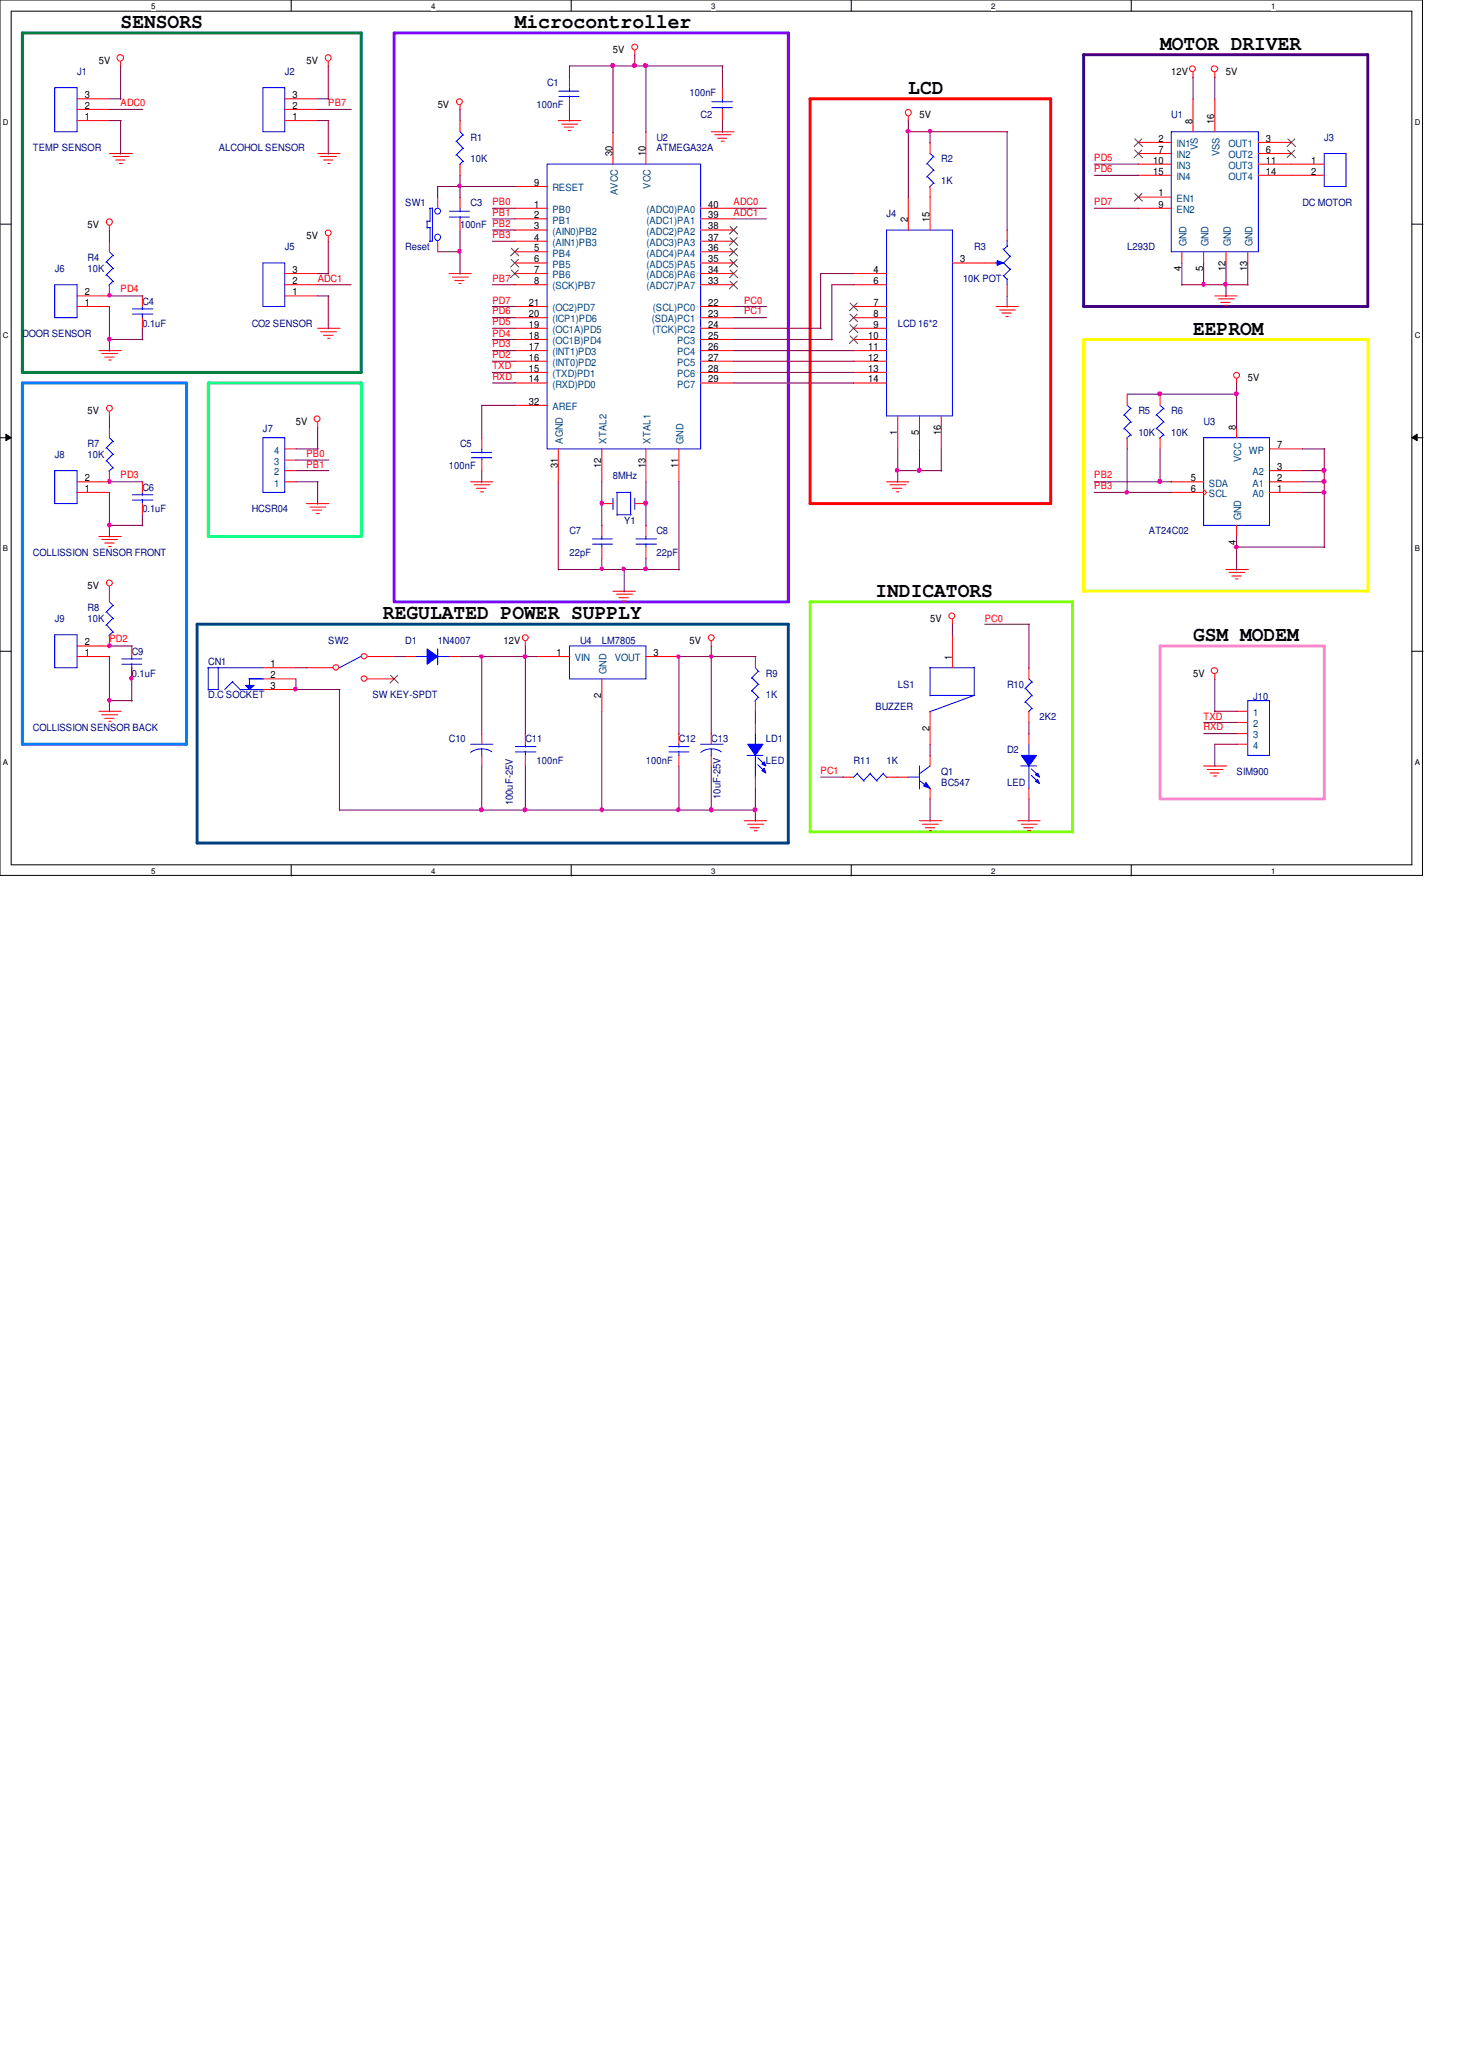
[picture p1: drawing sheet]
<svg xmlns="http://www.w3.org/2000/svg" width="210mm" height="297mm" viewBox="0 0 210 297" stroke-linecap="round" stroke-linejoin="round" font-family="sans-serif">
<path d="M0 0h204.7v126h-204.7zM1.6 1.6h201.6v122.9h-201.6z" fill="none" stroke="#000" stroke-width=".14"/>
<g fill="#fff">
<path d="M21.8 .3h.6v1.2h-.6z"/>
<path d="M21.8 124.7h.6v1.3h-.6z"/>
</g>
<path d="M41.9 0v1.6M41.9 124.5v1.6" fill="none" stroke="#000" stroke-width=".14"/>
<g fill="#fff">
<path d="M62.1 .3h.6v1.2h-.6z"/>
<path d="M62.1 124.7h.6v1.3h-.6z"/>
</g>
<path d="M82.2 0v1.6M82.2 124.5v1.6" fill="none" stroke="#000" stroke-width=".14"/>
<g fill="#fff">
<path d="M102.4 .3h.6v1.2h-.6z"/>
<path d="M102.4 124.7h.6v1.3h-.6z"/>
</g>
<path d="M122.5 0v1.6M122.5 124.5v1.6" fill="none" stroke="#000" stroke-width=".14"/>
<g fill="#fff">
<path d="M142.7 .3h.6v1.2h-.6z"/>
<path d="M142.7 124.7h.6v1.3h-.6z"/>
</g>
<path d="M162.8 0v1.6M162.8 124.5v1.6" fill="none" stroke="#000" stroke-width=".14"/>
<g fill="#fff">
<path d="M183 .3h.6v1.2h-.6z"/>
<path d="M183 124.7h.6v1.3h-.6z"/>
<path d="M.4 16.9h.8v1.3h-.8z"/>
<path d="M203.6 16.9h.8v1.3h-.8z"/>
<path d="M.4 47.6h.8v1.3h-.8z"/>
<path d="M203.6 47.6h.8v1.3h-.8z"/>
</g>
<path d="M0 32.3h1.6M203.2 32.3h1.6" fill="none" stroke="#000" stroke-width=".14"/>
<g fill="#fff">
<path d="M.4 78.3h.7v1.3h-.7z"/>
<path d="M203.6 78.3h.7v1.3h-.7z"/>
</g>
<path d="M0 63h1.6M.8 62.5l.8 .5-.8 .4zM203.2 63l.8-.5v.9zM203.2 63h1.6" fill="none" stroke="#000" stroke-width=".14"/>
<path d="M.8 62.5l.8 .5-.8 .4zM203.2 63l.8-.5v.9z" fill="#000"/>
<g fill="#fff">
<path d="M.4 109.1h.6v1.2h-.6z"/>
<path d="M203.6 109.1h.6v1.2h-.6z"/>
</g>
<path d="M0 93.7h1.6M203.2 93.7h1.6" fill="none" stroke="#000" stroke-width=".14"/>
<path d="M56.7 4.7h56.8v81.9h-56.8z" fill="none" stroke="#8000ff" stroke-width=".42"/>
<path d="M116.6 14.2h34.6v58.3h-34.6z" fill="none" stroke="#f00" stroke-width=".42"/>
<path d="M156 7.9h40.8v36.2h-40.8z" fill="none" stroke="#400080" stroke-width=".42"/>
<path d="M156 48.9h40.8v36.2h-40.8z" fill="none" stroke="#ff0" stroke-width=".42"/>
<path d="M167 93h23.6v22h-23.6z" fill="none" stroke="#ff80ff" stroke-width=".42"/>
<path d="M116.6 86.6h37.7v33.1h-37.7z" fill="none" stroke="#80ff00" stroke-width=".42"/>
<path d="M3.2 4.7h48.8v48.9h-48.8z" fill="none" stroke="#008040" stroke-width=".42"/>
<path d="M3.2 55.1h23.6v52h-23.6z" fill="none" stroke="#0080ff" stroke-width=".42"/>
<path d="M30 55.1h22v22.1h-22z" fill="none" stroke="#00ff80" stroke-width=".42"/>
<path d="M28.4 89.8h85.1v31.5h-85.1z" fill="none" stroke="#004080" stroke-width=".42"/>
<g fill="none" stroke="#f00" stroke-width=".14">
<path d="M17.4 8.9v.7M47.2 8.9v.7M66.2 15.2v.6M80.3 17.4h3.3M80.9 17.9h2.2M81.2 18.3h1.3M81.8 18.8h.3M88.2 19v4.6M91.4 7.3v.7M93 19v4.6M102.4 19h3.3M102.9 19.4h2.3"/>
<path d="M103.3 19.9h1.3M130.7 16.8v.6M171.7 10.4v.8M174.8 10.4v.8M15.7 32.5v.7M15.7 22.1h3.3M16.3 22.5h2.2M16.7 23h1.2M17.2 23.5h.4M41 39.4h4.7M45.7 22.1h3.2M46.1 22.5h2.3"/>
<path d="M46.6 23h1.3M47.2 23.5h.3M47.2 34v.8M64.6 39.4h3.2M65.1 39.9h2.3M74.1 39.4h4.6M74.1 26.8h4.6M74.1 30h4.6M74.1 31.5h4.6M74.1 33.1h4.6M74.1 34.7h4.6M74.1 36.2h4.6"/>
<path d="M74.1 37.8h4.6M100.8 39.4h4.8M100.8 30h4.8M100.8 31.5h4.8M100.8 33.1h4.8M100.8 34.7h4.8M100.8 36.2h4.8M100.8 37.8h4.8M103.8 20.3h.4M185.8 23.6h4.8M185.8 25.2h4.8M14.2 50.5h3.2"/>
<path d="M14.6 50.9h2.3M15.1 51.4h1.3M15.7 51.8h.3M15.7 59.3v.6M41 42.6h4.7M41 41h4.7M45.7 47.2h3.2M46.1 47.8h2.3M46.6 48.3h1.3M47.2 48.7h.3M65.4 40.4h1.4M66 40.8h.4"/>
<path d="M74.1 50.5h4.6M74.1 47.2h4.6M74.1 44.1h4.6M74.1 58.3h4.6M74.1 55.1h4.6M74.1 53.6h4.6M74.1 52h4.6M74.1 48.9h4.6M74.1 45.7h4.6M74.1 41h4.6M100.8 50.5h4.8M100.8 47.2h4.8"/>
<path d="M100.8 44.1h4.8M100.8 55.1h4.8M100.8 53.6h4.8M100.8 52h4.8M100.8 48.9h4.8M100.8 45.7h4.8M100.8 41h4.8M143.3 44.1h3.3M143.8 44.6h2.3M144.2 45h1.3M144.8 45.6h.3M174.8 42.6h3.3"/>
<path d="M175.3 43h2.3M175.7 43.5h1.3M176.3 43.9h.3M178 54.5v.7M14.2 77.2h3.2M14.6 77.6h2.3M15.1 78.1h1.3M15.7 78.7h.3M41 69.3h1.6M41 67.7h1.6M41 66.2h1.6M41 64.6h1.6"/>
<path d="M44.1 72.5h3.2M44.6 73h2.3M45 73.4h1.3M45.6 73.9h.4M45.7 60.8v.8M67.7 69.3h3.3M68.2 69.8h2.3M68.6 70.3h1.3M69.2 70.8h.4M80.3 64.6v4.7M86.6 64.6v4.7M93 64.6v4.7"/>
<path d="M97.7 64.6v4.7M127.6 69.3h3.2M128.1 69.8h2.3M128.4 70.3h1.4M129 70.8h.4M15.7 84.4v.8M75.6 92.3v.7M88.2 85.1h3.2M88.7 85.5h2.3M89.1 86h1.3M89.7 86.5h.3M102.4 92.3v.7"/>
<path d="M137.1 89.2v.7M174.8 97v.8M176.4 82h3.3M176.9 82.4h2.3M177.3 82.9h1.3M177.8 83.3h.4M14.2 102.4h3.2M14.6 102.9h2.3M15.1 103.4h1.3M15.7 103.8h.3M69.3 105.6v1.5M69.3 108.7v1.5"/>
<path d="M107.1 118.1h3.2M107.6 118.6h2.3M107.9 119.1h1.4M108.5 119.5h.5M121.3 111.8h1.6M127.6 111.8h1.6M132.3 118.1h3.3M132.8 118.6h2.2M133.2 119.1h1.3M133.8 119.5h.3M146.5 118.1h3.2M147 118.6h2.3"/>
<path d="M147.3 119.1h1.4M147.9 119.5h.4M173.2 110.2h3.3M173.7 110.7h2.3M174.2 111.3h1.2M174.7 111.7h.4"/>
<circle cx="17.3" cy="8.3" r=".48"/>
<circle cx="47.2" cy="8.3" r=".45"/>
<circle cx="66.1" cy="14.6" r=".42"/>
<circle cx="91.4" cy="6.8" r=".42"/>
<circle cx="130.7" cy="16.2" r=".45"/>
<circle cx="171.6" cy="9.9" r=".42"/>
<circle cx="174.8" cy="9.9" r=".45"/>
<circle cx="15.7" cy="32" r=".45"/>
<circle cx="47.2" cy="33.5" r=".42"/>
<circle cx="15.7" cy="58.7" r=".42"/>
<circle cx="178" cy="54" r=".42"/>
<circle cx="45.6" cy="60.3" r=".42"/>
<circle cx="15.7" cy="83.9" r=".42"/>
<circle cx="75.6" cy="91.8" r=".42"/>
<circle cx="102.4" cy="91.8" r=".42"/>
<circle cx="137" cy="88.6" r=".42"/>
<circle cx="174.8" cy="96.5" r=".45"/>
</g>
<g fill="none" stroke="#00f" stroke-width=".14">
<path d="M37.8 37.8h3.2v6.3h-3.2zM78.7 23.6h22.1v41h-22.1zM190.6 22.1h3.1v4.7h-3.1zM37.8 63h3.2v7.9h-3.2zM67.7 107.1h3.3M69.3 107.8v1M70.8 108.2a2.73 2.73 0 0 0-3.1 .1M107.5 108.7h2.3M108.7 105.6v1.6M108.7 108.7v3.2M123.4 111.3l1 1.1M123.4 111.3l-.5 .5"/>
<path d="M125.2 111.3l1 1.1M125.3 111.3l-1 1.1M127.1 111.3l.6 .6M127.2 111.3l-1 1.1"/>
</g>
<g fill="none" stroke="#804000" stroke-width=".14">
<path d="M73.6 35.7l1.1 1.1M73.6 37.3l1.1 1.1M73.6 38.9l1.1 1.1M74.6 35.7l-1.1 1.1M74.6 37.3l-1.1 1.1M74.6 38.9l-1.1 1.1M105.1 32.6l1.1 1.1M105.1 34.2l1.1 1.1M105.1 35.7l1.1 1.1M105.1 37.3l1.1 1.1M105.1 38.9l1.1 1.1M106.1 32.6l-1.1 1.1"/>
<path d="M106.1 34.2l-1.1 1.1M106.1 35.7l-1.1 1.1M106.1 37.3l-1.1 1.1M106.1 38.9l-1.1 1.1M105.1 40.5l1.1 1.1M106.1 40.5l-1.1 1.1"/>
</g>
<path d="M107.6 107.1h2.2l-1.1 1.6z" fill-rule="evenodd" fill="#00f"/>
<path d="M107.6 107.1h2.2l-1.1 1.6z" fill="none" stroke="#00f" stroke-width=".14"/>
<path d="M110 110.6l.2 .7-.6-.4z" fill-rule="evenodd" fill="#00f"/>
<path d="M110 110.6l.2 .7-.6-.4z" fill="none" stroke="#00f" stroke-width=".14"/>
<path d="M110 109.6l.2 .6-.6-.2z" fill-rule="evenodd" fill="#00f"/>
<g fill="none" stroke="#00f" stroke-width=".14">
<path d="M37.8 12.6h3.2v6.4h-3.2zM168.6 19h12.5v17.2h-12.5zM61.4 31.8h.5M61.5 31.8v1.1M61.5 32.8h.5M61.8 30h.4M61.9 30v1.9M61.9 32.8v2M62.2 29.9v4.8h-.4M133.4 23.5l1.1 1.1M133.4 25.4l1.1 1M133.9 22.1l.6 .5"/>
<path d="M134.4 22.5l-1.1 1.1M134.4 24.5l-1.1 1M134.4 26.3l-.6 .6M7.9 41h3.2v4.7h-3.2zM19 45.2h3M19 44.4h3M20.5 44.1v.4M20.5 45.1v.6M7.9 67.7h3.2v4.8h-3.2zM85.3 78.3h2.8M85.3 77.6h2.8M86.6 77.2v.4"/>
<path d="M86.6 78.2v.5M52.1 94.4l-3.2 1.7M59.9 94.5h1.7M63 93.4v2.3M63 94.5h1.7M147.6 99.1l1 1.1M148.1 97.7l.5 .5M148.5 98.1l-1 1M74.2 108.2h2.9M74.2 107.4h2.9M75.6 107.1v.4M75.6 108.1v.6"/>
<path d="M96.3 108.2h2.8M96.3 107.4h2.8M97.7 107.1v.4M97.7 108.1v.6M109.1 109.1l1.1 1.1M109.1 110.1l1.1 1M110 109.6l.2 .6-.6-.2zM147.6 101l1 1M148.5 100.1l-1 1M148.5 101.9l-.5 .5"/>
<circle cx="63" cy="34.2" r=".45"/>
<circle cx="63" cy="30.4" r=".42"/>
</g>
<g fill="none" stroke="#f00" stroke-width=".14">
<path d="M41 17.4h4.7M41 15.7h4.7M41 14.2h4.7M171.7 14.2v4.8M174.8 14.2v4.8M63 28.4v1.6M63 34.7v1.5M133.9 20.5v1.6M133.9 26.8v1.6M163.8 20.5h4.8M163.8 22.1h4.8M163.8 23.6h4.8"/>
<path d="M163.8 25.2h4.8M163.8 28.4h4.8M163.8 30h4.8M170.1 36.2v1.6M173.2 36.2v1.6M176.4 36.2v1.6M179.6 36.2v1.6M181.1 20.5h4.7M181.1 22.1h4.7M181.1 23.6h4.7M181.1 25.2h4.7M11.1 44.1h4.6"/>
<path d="M11.1 42.6h4.6M20.5 42.6v1.5M20.5 45.7v1.5M11.1 70.9h4.6M11.1 69.3h4.6M86.6 75.6v1.6M86.6 78.7v1.6M44.1 96.1h3.8M52.9 94.5h3.8M52.9 97.7h3.8M148.1 96.1v1.6M75.6 105.6v1.5"/>
<path d="M75.6 108.7v1.5M97.7 105.6v1.5M97.7 108.7v1.5M108.7 104v1.6M108.7 111.8v1.7M148.1 102.4v1.6"/>
<circle cx="48.4" cy="96" r=".4"/>
<circle cx="52.4" cy="97.7" r=".4"/>
<circle cx="52.4" cy="94.4" r=".4"/>
</g>
<path d="M163.3 20l1.1 1.1M164.3 20l-1.1 1.1M185.3 20l1.1 1.1M186.4 20l-1.1 1.1M163.3 21.6l1.1 1.1M163.3 27.9l1.1 1.1M164.3 21.6l-1.1 1.1M164.3 27.9l-1.1 1.1M185.3 21.6l1.1 1.1M186.4 21.6l-1.1 1.1M56.2 97.2l1.1 1.1M57.2 97.2l-1.1 1.1" fill="none" stroke="#804000" stroke-width=".14"/>
<path d="M61.5 93.4l1.5 1.1-1.5 1.1z" fill-rule="evenodd" fill="#00f"/>
<g fill="none" stroke="#00f" stroke-width=".14">
<path d="M7.9 12.6h3.2v6.4h-3.2zM80.4 13.1h2.9M80.4 13.9h2.9M82 12.6v.6M82 13.8v.4M102.4 14.6h3M102.4 15.5h3M104 14.2v.5M104 15.4v.3M15.3 37.7l1 1M15.3 39.5l1 1.1M15.7 36.2l.6 .6"/>
<path d="M16.3 36.7l-1.1 1.1M16.3 38.6l-1.1 1M127.6 33.1h9.5v26.8h-9.5zM16.3 40.5l-.6 .6M161.8 59.7l1 1.1M162.2 58.3l.6 .5M162.7 58.8l-1 1M166.5 59.7l1.1 1.1M167 58.3l.6 .5M167.5 58.8l-1.1 1M67.8 65.1h3M67.8 65.9h3"/>
<path d="M69.3 64.6v.6M69.3 65.8v.4M161.8 61.6l1 1.1M162.7 60.7l-1 1M162.7 62.6l-.6 .5M166.5 61.6l1.1 1.1M167.5 60.7l-1.1 1M167.5 62.6l-.6 .5M173.2 63h9.5v12.6h-9.5zM7.9 91.4h3.2v4.7h-3.2zM15.3 88.1l1 1M15.3 89.9l1 1.1"/>
<path d="M15.7 86.6l.6 .6M16.3 87.1l-1.1 1M16.3 89l-1.1 1M16.3 90.9l-.6 .5M61.5 93.4l1.5 1.1-1.5 1.1zM82 93h11v4.7h-11zM108.2 97.5l1 1.1M108.2 99.4l1 1M108.7 96.1l.5 .6M109.1 96.6l-1 1M109.1 98.5l-1 1M100.8 107.1h3.3"/>
<path d="M102.4 107.8v1M103.8 108.2a2.6 2.6 0 0 0-3 .1M109.1 100.3l-.5 .6M146.9 110.2h2.3M148.1 107.1v1.7M148.1 110.2v3.3"/>
</g>
<g fill="none" stroke="#f00" stroke-width=".14">
<path d="M11.1 17.4h4.6M11.1 15.7h4.6M11.1 14.2h4.6M82 11.1v1.5M82 14.2v1.5M104 12.6v1.6M104 15.7v1.7M15.7 34.7v1.5M122.9 39.4h4.7M130.7 28.4v4.7M133.9 28.4v4.7M137.1 37.8h4.6"/>
<path d="M15.7 41v1.6M122.9 41h4.7M122.9 44.1h4.7M122.9 45.7h4.7M122.9 47.2h4.7M122.9 48.9h4.7M122.9 50.5h4.7M122.9 52h4.7M122.9 53.6h4.7M122.9 55.1h4.7M129.2 59.9v4.7M132.3 59.9v4.7"/>
<path d="M135.5 59.9v4.7M162.2 56.7v1.6M167 56.7v1.6M69.3 63v1.6M69.3 66.2v1.5M162.2 63v1.6M167 63v1.6M168.6 70.9h4.6M168.6 69.3h4.6M173.2 70.4l.5 .5-.5 .4M178 61.5v1.5M178 75.6v1.6"/>
<path d="M182.7 70.9h4.8M182.7 69.3h4.8M182.7 67.7h4.8M182.7 64.6h4.8M11.1 94.5h4.6M15.7 85.1v1.5M15.7 91.4v1.6h-4.6M58.3 94.5h1.6M64.6 94.5h1.6M77.2 94.5h4.8M86.6 97.7v4.7M93 94.5h4.7"/>
<path d="M108.7 94.5v1.6M102.4 105.6v1.5M102.4 108.7v1.5M108.7 100.8v1.6"/>
</g>
<path d="M122.3 43.6l1.1 1.1M122.3 45.2l1.1 1.1M122.3 46.7l1.1 1.1M122.3 48.3l1.1 1.1M123.4 43.6l-1.1 1.1M123.4 45.2l-1.1 1.1M123.4 46.7l-1.1 1.1M123.4 48.3l-1.1 1.1" fill="none" stroke="#804000" stroke-width=".14"/>
<path d="M147 108.7h2.2l-1.1 1.5z" fill-rule="evenodd" fill="#00f"/>
<path d="M147 108.7h2.2l-1.1 1.5z" fill="none" stroke="#00f" stroke-width=".14"/>
<path d="M149 112.4l.4-.2 .2 .6z" fill-rule="evenodd" fill="#00f"/>
<path d="M149 112.4l.4-.2 .2 .6z" fill="none" stroke="#00f" stroke-width=".14"/>
<path d="M149 111.5l.4-.2 .2 .5z" fill-rule="evenodd" fill="#00f"/>
<path d="M148.4 110.7l1.1 1M148.4 111.6l1.1 1M149 111.5l.4-.2 .2 .5z" fill="none" stroke="#00f" stroke-width=".14"/>
<path d="M148.1 105.6v1.5M148.1 113.5v1.5" fill="none" stroke="#f00" stroke-width=".14"/>
<path d="M35.3 98.6h1.3l-.7 .6z" fill="#00f"/>
<g fill="none" stroke="#00f" stroke-width=".14">
<path d="M66.2 19l.5 .5M66.6 19.4l-1 1M65.7 20.3l1 1.1M65.7 22.3l1 1M66.6 21.3l-1 1.1M66.6 23.2l-.5 .5M15.3 64.4l1 1M15.3 66.3l1 1.1M15.7 63l.6 .6M16.3 63.5l-1.1 1M16.3 65.4l-1.1 1M16.3 67.3l-.6 .5"/>
<path d="M88.2 71.7v1.6M88.7 70.9h2.1M88.8 70.9v3.3M88.8 74.1h2M90.8 70.8v3.3M91.4 71.7v1.6M91.5 78.3h3M91.5 77.6h3M93 77.2v.4M93 78.2v.5M17.5 95.6h2.9M17.5 94.8h2.9"/>
<path d="M19 94.5v.4M19 95.5v.6M29.9 96.1h8M30 99.2h1.5M30 96.1v3.2M31.4 96v3.2M33.4 98.1l1.2 1.2M33.5 98l-1.2 1.2M34.5 99.2h3.4M35.3 98.6h1.3l-.7 .6zM35.8 97.7h2.1M35.9 97.6v1"/>
<path d="M133.8 96.1h6.4M133.9 96.1v4.1M140.2 96v4.1l-6.4 2.3M130.6 111.8h1.7M132.3 112.4l1.6 1.1M132.3 110.2v3.3M133.9 100.1h6.4M133.9 110.2l-1.7 1.2"/>
</g>
<g fill="none" stroke="#f00" stroke-width=".14">
<path d="M66.2 17.4v1.6M66.2 23.6v1.6M15.7 61.5v1.5M15.7 67.7v1.6M86.6 72.5h1.6M91.4 72.5h1.6M93 75.6v1.6M93 78.7v1.6M19 93v1.5M19 96.1v1.6M37.8 99.2h4.8M37.8 97.7h4.8"/>
<path d="M37.8 96.1h4.8M137.1 91.4v4.7M133.9 102.4v4.7"/>
</g>
<path d="M133.3 112.6l.6 .9-1-.4z" fill="#00f"/>
<path d="M133.3 112.6l.6 .9-1-.4z" fill="none" stroke="#00f" stroke-width=".14"/>
<path d="M129.2 111.8h1.5M133.9 108.7v1.5M133.9 113.5v1.5" fill="none" stroke="#f00" stroke-width=".14"/>
<path d="M143.5 37.5l.9 .3-.9 .4z" fill="#00f"/>
<g fill="none" stroke="#00f" stroke-width=".14">
<path d="M64.7 30.4h2.9M64.7 31.2h2.9M66.2 30v.5M66.2 31.2v.3M143.3 37.8h.4M143.5 37.5l.9 .3-.9 .4zM144.4 39.6l.5 .6M144.4 37.8l1 1M144.4 35.8l1 1.1M144.9 34.6v.9M145 35.4l-.6 .5M145.5 38.7l-1.1 1"/>
<path d="M145.5 36.8l-1.1 1M144.9 40.1v.9M19 72h3M19 71.2h3M20.5 70.9v.4M20.5 71.9v.6M179.6 100.8h3.1v7.9h-3.1z"/>
</g>
<path d="M66.2 28.4v1.6M66.2 31.5v1.6M141.7 37.8h1.6M144.9 33.1v1.6M144.9 41v1.6M20.5 69.3v1.6M20.5 72.5v1.6M178 102.4h1.6M178 104h1.6M178 105.6h1.6M178 107.1h1.6" fill="none" stroke="#f00" stroke-width=".14"/>
<g fill="none" stroke="#800040" stroke-width=".14">
<path d="M15.7 14.2h1.7M15.7 17.4h1.7M15.7 15.7h4.9M17.4 9.5v4.8M17.4 17.4v4.8M45.7 14.2h1.6M45.7 17.4h1.6M45.7 15.7h4.8M47.2 9.5v4.8M47.2 17.4v4.8M66.2 15.7v1.7M82 15.7v1.7"/>
<path d="M88.2 9.5v9.5M91.4 7.9v1.7M93 9.5v9.5M104 9.5v3.2M104 17.4v1.6M104.1 9.5h-22.1v1.7M130.7 19h14.3M130.7 17.4v11M133.9 19v1.6M144.9 19v14.2M171.7 11.1v3.2M174.8 11.1v3.2"/>
<path d="M15.7 33.1v1.7M45.7 39.4h1.6M47.2 34.7v4.8M63 36.2h3.3M66.2 25.2v3.2M66.2 33.1v6.4M70.9 30h3.3M70.9 31.5h3.3M70.9 33.1h3.3M70.9 34.7h3.3M74.2 26.8h-11.2v1.6M105.6 30h4.7"/>
<path d="M105.6 31.5h4.7M122.9 39.4h-4.8v7.9M157.5 30h6.4M157.5 23.6h6.4M157.5 25.2h6.4M170.1 37.8v3.3M173.2 37.8v3.3M176.4 37.8v4.9M179.6 37.8v3.3M15.7 44.1v6.4M15.7 59.9v1.7M15.7 42.6h4.9"/>
<path d="M15.7 48.9h4.9M20.5 47.2v1.7M45.7 41h4.8M45.7 42.6h1.6M47.2 42.6v4.7M70.9 41h3.3M70.9 48.9h3.3M70.9 47.2h3.3M70.9 44.1h3.3M70.9 53.6h3.3M70.9 52h3.3M70.9 55.1h3.3"/>
<path d="M70.9 45.7h3.3M70.9 50.5h3.3M74.2 58.3h-4.9v4.8M105.6 48.9h14.2M105.6 47.2h12.6M105.6 44.1h4.7M105.6 53.6h17.3M105.6 52h17.3M105.6 55.1h17.3M105.6 45.7h4.7M105.6 50.5h17.3M122.9 41h-3.2v7.9"/>
<path d="M144.9 42.6v1.6M162.2 56.7h15.9M170.1 41h9.6M178 55.1v6.5M15.7 70.9v6.4M15.7 69.3h4.9M15.7 75.6h4.9M20.5 74.1v1.6M42.6 64.6h3.2M42.6 69.3h3.2M42.6 67.7h4.7M42.6 66.2h4.7"/>
<path d="M45.7 61.5v3.2M45.7 69.3v3.3M69.3 67.7v1.7M80.3 69.3v12.7M86.6 69.3v6.4M93 69.3v6.4M97.7 69.3v12.7M129.2 64.6v4.8M129.2 67.7h6.4M132.3 64.6v3.2M135.5 64.6v3.2M157.5 70.9h11.2"/>
<path d="M157.5 69.3h11.2M162.2 64.6v6.4M167 64.6v4.8M178 77.2v4.8M178 78.7h12.7M187.5 70.9h3.2M187.5 64.6h3.2M187.5 69.3h3.2M187.5 67.7h3.2M190.6 64.6v14.2M15.7 94.5v7.9M15.7 93h3.3"/>
<path d="M19 96.1v4.8M42.6 97.7v1.6M42.6 96.1h1.6M42.6 99.2h6.3M48.9 99.2v17.5M56.7 94.5h1.7M66.2 94.5h11.1M69.3 94.5v11.2M75.6 93v12.7M80.3 82h17.5M86.6 80.3v1.7M89.8 82v3.2"/>
<path d="M93 80.3v1.7M102.4 93v12.7M108.8 94.5h-11.1v11.2M137.1 89.8v1.6M141.7 89.8h6.5M148.1 89.8v6.4M174.8 97.7v4.7M15.7 100.8h3.3M48.9 116.6h59.9M69.3 110.2v6.5M75.6 110.2v6.5M86.6 102.4v14.3"/>
<path d="M97.7 110.2v6.5M102.4 110.2v6.5M108.7 102.4v1.7M108.7 113.5v4.7M118.1 111.8h3.3M133.9 107.1v1.7M133.9 115v3.2M148.1 104v1.7M148.1 115v3.2M173.2 104h4.9M173.2 105.6h4.9M174.8 102.4h3.3"/>
<path d="M178.1 107.1h-3.3v3.2"/>
</g>
<circle cx="190.5" cy="67.7" r=".31" fill="#f0f"/>
<circle cx="190.5" cy="67.7" r=".31" fill="none" stroke="#f0f" stroke-width=".14"/>
<circle cx="15.7" cy="100.8" r=".28" fill="#f0f"/>
<circle cx="15.7" cy="100.8" r=".28" fill="none" stroke="#f0f" stroke-width=".14"/>
<circle cx="166.9" cy="56.7" r=".31" fill="#f0f"/>
<circle cx="166.9" cy="56.7" r=".31" fill="none" stroke="#f0f" stroke-width=".14"/>
<circle cx="42.5" cy="99.2" r=".28" fill="#f0f"/>
<circle cx="42.5" cy="99.2" r=".28" fill="none" stroke="#f0f" stroke-width=".14"/>
<path d="M133.6 18.7l.3-.1 .2 .3-.2 .2-.2-.1z" fill-rule="evenodd" fill="#f0f"/>
<path d="M133.6 18.7l.3-.1 .2 .3-.2 .2-.2-.1z" fill="none" stroke="#f0f" stroke-width=".14"/>
<circle cx="166.9" cy="69.3" r=".31" fill="#f0f"/>
<circle cx="166.9" cy="69.3" r=".31" fill="none" stroke="#f0f" stroke-width=".14"/>
<circle cx="102.3" cy="116.5" r=".28" fill="#f0f"/>
<circle cx="102.3" cy="116.5" r=".28" fill="none" stroke="#f0f" stroke-width=".14"/>
<circle cx="75.6" cy="116.5" r=".31" fill="#f0f"/>
<circle cx="75.6" cy="116.5" r=".31" fill="none" stroke="#f0f" stroke-width=".14"/>
<circle cx="190.6" cy="70.9" r=".28" fill="#f0f"/>
<circle cx="190.6" cy="70.9" r=".28" fill="none" stroke="#f0f" stroke-width=".14"/>
<circle cx="102.3" cy="116.5" r=".28" fill="#f0f"/>
<circle cx="102.3" cy="116.5" r=".28" fill="none" stroke="#f0f" stroke-width=".14"/>
<circle cx="15.7" cy="75.6" r=".28" fill="#f0f"/>
<circle cx="15.7" cy="75.6" r=".28" fill="none" stroke="#f0f" stroke-width=".14"/>
<circle cx="97.6" cy="116.5" r=".28" fill="#f0f"/>
<circle cx="97.6" cy="116.5" r=".28" fill="none" stroke="#f0f" stroke-width=".14"/>
<path d="M102.1 94.3l.3-.1 .2 .3-.2 .2-.2-.1z" fill-rule="evenodd" fill="#f0f"/>
<path d="M102.1 94.3l.3-.1 .2 .3-.2 .2-.2-.1z" fill="none" stroke="#f0f" stroke-width=".14"/>
<circle cx="108.7" cy="116.5" r=".31" fill="#f0f"/>
<circle cx="108.7" cy="116.5" r=".31" fill="none" stroke="#f0f" stroke-width=".14"/>
<circle cx="177.9" cy="78.8" r=".28" fill="#f0f"/>
<circle cx="177.9" cy="78.8" r=".28" fill="none" stroke="#f0f" stroke-width=".14"/>
<path d="M18.7 97.5l.2-.1 .2 .2-.2 .3-.2-.1z" fill-rule="evenodd" fill="#f0f"/>
<path d="M18.7 97.5l.2-.1 .2 .2-.2 .3-.2-.1z" fill="none" stroke="#f0f" stroke-width=".14"/>
<circle cx="69.3" cy="94.5" r=".28" fill="#f0f"/>
<circle cx="69.3" cy="94.5" r=".28" fill="none" stroke="#f0f" stroke-width=".14"/>
<circle cx="75.6" cy="94.5" r=".28" fill="#f0f"/>
<circle cx="75.6" cy="94.5" r=".28" fill="none" stroke="#f0f" stroke-width=".14"/>
<circle cx="15.7" cy="48.8" r=".28" fill="#f0f"/>
<circle cx="15.7" cy="48.8" r=".28" fill="none" stroke="#f0f" stroke-width=".14"/>
<circle cx="173.2" cy="40.9" r=".28" fill="#f0f"/>
<circle cx="173.2" cy="40.9" r=".28" fill="none" stroke="#f0f" stroke-width=".14"/>
<path d="M97.4 94.3l.2-.1 .3 .3-.3 .2-.2-.1z" fill-rule="evenodd" fill="#f0f"/>
<path d="M97.4 94.3l.2-.1 .3 .3-.3 .2-.2-.1z" fill="none" stroke="#f0f" stroke-width=".14"/>
<circle cx="177.9" cy="56.7" r=".31" fill="#f0f"/>
<circle cx="177.9" cy="56.7" r=".31" fill="none" stroke="#f0f" stroke-width=".14"/>
<circle cx="176.3" cy="40.9" r=".28" fill="#f0f"/>
<circle cx="176.3" cy="40.9" r=".28" fill="none" stroke="#f0f" stroke-width=".14"/>
<circle cx="15.7" cy="92.9" r=".28" fill="#f0f"/>
<circle cx="15.7" cy="92.9" r=".28" fill="none" stroke="#f0f" stroke-width=".14"/>
<circle cx="69.3" cy="116.5" r=".31" fill="#f0f"/>
<circle cx="69.3" cy="116.5" r=".31" fill="none" stroke="#f0f" stroke-width=".14"/>
<circle cx="190.5" cy="69.3" r=".31" fill="#f0f"/>
<circle cx="190.5" cy="69.3" r=".31" fill="none" stroke="#f0f" stroke-width=".14"/>
<path d="M15.5 42.4l.2-.2 .3 .3-.3 .3-.1-.1z" fill-rule="evenodd" fill="#f0f"/>
<path d="M15.5 42.4l.2-.2 .3 .3-.3 .3-.1-.1z" fill="none" stroke="#f0f" stroke-width=".14"/>
<circle cx="162.2" cy="70.9" r=".28" fill="#f0f"/>
<circle cx="162.2" cy="70.9" r=".28" fill="none" stroke="#f0f" stroke-width=".14"/>
<circle cx="15.7" cy="69.3" r=".28" fill="#f0f"/>
<circle cx="15.7" cy="69.3" r=".28" fill="none" stroke="#f0f" stroke-width=".14"/>
<circle cx="86.6" cy="116.5" r=".28" fill="#f0f"/>
<circle cx="86.6" cy="116.5" r=".28" fill="none" stroke="#f0f" stroke-width=".14"/>
<circle cx="130.7" cy="18.9" r=".28" fill="#f0f"/>
<circle cx="130.7" cy="18.9" r=".28" fill="none" stroke="#f0f" stroke-width=".14"/>
<circle cx="129.1" cy="67.7" r=".28" fill="#f0f"/>
<circle cx="129.1" cy="67.7" r=".28" fill="none" stroke="#f0f" stroke-width=".14"/>
<circle cx="132.3" cy="67.7" r=".31" fill="#f0f"/>
<circle cx="132.3" cy="67.7" r=".31" fill="none" stroke="#f0f" stroke-width=".14"/>
<circle cx="92.9" cy="9.4" r=".31" fill="#f0f"/>
<circle cx="92.9" cy="9.4" r=".31" fill="none" stroke="#f0f" stroke-width=".14"/>
<circle cx="92.9" cy="81.9" r=".28" fill="#f0f"/>
<circle cx="92.9" cy="81.9" r=".28" fill="none" stroke="#f0f" stroke-width=".14"/>
<circle cx="86.6" cy="72.4" r=".28" fill="#f0f"/>
<circle cx="86.6" cy="72.4" r=".28" fill="none" stroke="#f0f" stroke-width=".14"/>
<path d="M65.9 26.6l.2-.1 .3 .3-.3 .2-.2-.1z" fill-rule="evenodd" fill="#f0f"/>
<path d="M65.9 26.6l.2-.1 .3 .3-.3 .2-.2-.1z" fill="none" stroke="#f0f" stroke-width=".14"/>
<circle cx="92.9" cy="72.4" r=".31" fill="#f0f"/>
<circle cx="92.9" cy="72.4" r=".31" fill="none" stroke="#f0f" stroke-width=".14"/>
<path d="M86.4 81.7l.2-.1 .3 .3-.3 .2-.2-.1z" fill-rule="evenodd" fill="#f0f"/>
<path d="M86.4 81.7l.2-.1 .3 .3-.3 .2-.2-.1z" fill="none" stroke="#f0f" stroke-width=".14"/>
<path d="M89.5 81.7l.2-.1 .3 .3-.3 .2-.1-.1z" fill-rule="evenodd" fill="#f0f"/>
<path d="M89.5 81.7l.2-.1 .3 .3-.3 .2-.1-.1z" fill="none" stroke="#f0f" stroke-width=".14"/>
<circle cx="88.2" cy="9.4" r=".31" fill="#f0f"/>
<circle cx="88.2" cy="9.4" r=".31" fill="none" stroke="#f0f" stroke-width=".14"/>
<circle cx="91.3" cy="9.4" r=".31" fill="#f0f"/>
<circle cx="91.3" cy="9.4" r=".31" fill="none" stroke="#f0f" stroke-width=".14"/>
<circle cx="66.1" cy="36.2" r=".28" fill="#f0f"/>
<circle cx="66.1" cy="36.2" r=".28" fill="none" stroke="#f0f" stroke-width=".14"/>
<g font-size="3">
<text x="17.4" y="4.1">SENSORS</text>
<text x="74.1" y="4.1">Microcontroller</text>
<text x="167" y="7.2">MOTOR DRIVER</text>
<text x="130.7" y="13.5">LCD</text>
<text x="171.7" y="48.2">EEPROM</text>
<text x="55.1" y="89.1">REGULATED POWER SUPPLY</text>
<text x="126" y="85.9">INDICATORS</text>
<text x="171.7" y="92.3">GSM MODEM</text>
</g>
<g font-size="1.4" fill="#000080">
<text x="11.1" y="10.8">J1</text>
<text x="41" y="10.8">J2</text>
<text x="77.2" y="15.5">100nF</text>
<text x="78.7" y="12.4">C1</text>
<text x="99.2" y="13.9">100nF</text>
<text x="100.8" y="17">C2</text>
<text x="168.6" y="17">U1</text>
<text x="4.7" y="21.8">TEMP SENSOR</text>
<text x="31.5" y="21.8">ALCOHOL SENSOR</text>
<text x="67.7" y="20.2">R1</text>
<text x="67.7" y="23.4">10K</text>
<text x="94.5" y="20.2">U2</text>
<text x="94.5" y="21.8">ATMEGA32A</text>
<text x="135.5" y="23.4">R2</text>
<text x="190.6" y="20.2">J3</text>
<text x="58.3" y="29.6">SW1</text>
<text x="67.7" y="29.6">C3</text>
<text x="135.5" y="26.5">1K</text>
<text x="187.5" y="29.6">DC MOTOR</text>
<text x="41" y="36">J5</text>
<text x="58.3" y="36">Reset</text>
<text x="66.2" y="32.8">100nF PB2</text>
<text x="127.6" y="31.2">J4</text>
<text x="140.2" y="36">R3</text>
<text x="162.2" y="36">L293D</text>
<text x="7.9" y="39.1">J6</text>
<text x="12.6" y="37.5">R4</text>
<text x="12.6" y="39.1">10K</text>
<text x="138.6" y="40.6">10K POT</text>
<text x="20.5" y="43.9">C4</text>
<text x="20.5" y="47">0.1uF</text>
<text x="36.2" y="47">CO2 SENSOR</text>
<text x="129.2" y="47">LCD 16*2</text>
<text x="3.2" y="48.5">DOOR SENSOR</text>
<text x="163.8" y="59.6">R5</text>
<text x="168.6" y="59.6">R6</text>
<text x="7.9" y="65.9">J8</text>
<text x="12.6" y="64.3">R7</text>
<text x="12.6" y="65.9">10K</text>
<text x="37.8" y="62.2">J7</text>
<text x="66.2" y="64.3">C5</text>
<text x="163.8" y="62.7">10K</text>
<text x="168.6" y="62.7">10K</text>
<text x="173.2" y="61.1">U3</text>
<text x="20.5" y="70.6">C6</text>
<text x="64.6" y="67.5">100nF</text>
<text x="88.2" y="69">8MHz</text>
<text x="20.5" y="73.7">0.1uF</text>
<text x="36.2" y="73.7">HCSR04</text>
<text x="82" y="76.9">C7</text>
<text x="89.8" y="75.4">Y1</text>
<text x="94.5" y="76.9">C8</text>
<text x="165.4" y="76.9">AT24C02</text>
<text x="4.7" y="80">COLLISSION SENSOR FRONT</text>
<text x="82" y="80">22pF</text>
<text x="94.5" y="80">22pF</text>
<text x="7.9" y="89.5">J9</text>
<text x="12.6" y="87.9">R8</text>
<text x="12.6" y="89.5">10K</text>
<text x="19" y="94.2">C9</text>
<text x="30" y="95.8">CN1</text>
<text x="47.2" y="92.6">SW2</text>
<text x="58.3" y="92.6">D1</text>
<text x="63" y="92.6">1N4007</text>
<text x="83.5" y="92.6">U4</text>
<text x="86.6" y="92.6">LM7805</text>
<text x="19" y="97.4">0.1uF</text>
<text x="30" y="100.5">D.C SOCKET</text>
<text x="53.6" y="100.5">SW KEY-SPDT</text>
<text x="110.2" y="97.4">R9</text>
<text x="110.2" y="100.5">1K</text>
<text x="129.2" y="99">LS1</text>
<text x="144.9" y="99">R10</text>
<text x="180.3" y="100.7">J10</text>
<text x="4.7" y="105.2">COLLISSION SENSOR BACK</text>
<text x="64.6" y="106.8">C10</text>
<text x="75.6" y="106.8">C11</text>
<text x="97.7" y="106.8">C12</text>
<text x="102.4" y="106.8">C13</text>
<text x="110.2" y="106.8">LD1</text>
<text x="126" y="102.1">BUZZER</text>
<text x="149.6" y="103.6">2K2</text>
<text x="77.2" y="110">100nF</text>
<text x="93" y="110">100nF</text>
<text x="110.2" y="110">LED</text>
<text x="122.9" y="110">R11</text>
<text x="127.6" y="110">1K</text>
<text x="135.5" y="111.5">Q1</text>
<text x="135.5" y="113.1">BC547</text>
<text x="144.9" y="108.4">D2</text>
<text x="144.9" y="113.1">LED</text>
<text x="178" y="111.5">SIM900</text>
<text x="73.8" y="115.9" transform="rotate(-90 73.8 115.9)">100uF-25V</text>
<text x="103.7" y="115" transform="rotate(-90 103.7 115)">10uF-25V</text>
</g>
<g font-size="1.4">
<text x="14.2" y="9.1">5V</text>
<text x="44.1" y="9.1">5V</text>
<text x="88.2" y="7.6">5V</text>
<text x="168.6" y="10.8">12V</text>
<text x="176.4" y="10.8">5V</text>
<text x="12.2" y="17.3">1</text>
<text x="12.2" y="15.7">2</text>
<text x="12.2" y="14.1">3</text>
<text x="42.1" y="17.3">1</text>
<text x="42.1" y="15.7">2</text>
<text x="42.1" y="14.1">3</text>
<text x="63" y="15.5">5V</text>
<text x="132.3" y="17">5V</text>
<text x="171.6" y="17.9" transform="rotate(-90 171.6 17.9)">8</text>
<text x="174.8" y="17.9" transform="rotate(-90 174.8 17.9)">16</text>
<text x="88.1" y="22.5" transform="rotate(-90 88.1 22.5)">30</text>
<text x="92.9" y="22.5" transform="rotate(-90 92.9 22.5)">10</text>
<text x="165.9" y="23.5">10</text>
<text x="166.7" y="20.4">2</text>
<text x="166.7" y="22">7</text>
<text x="182.2" y="20.4">3</text>
<text x="182.2" y="22">6</text>
<text x="182.2" y="23.5">11</text>
<text x="188.7" y="23.5">1</text>
<text x="76.9" y="26.8">9</text>
<text x="76.9" y="29.9">1</text>
<text x="101.9" y="29.9">40</text>
<text x="165.9" y="25.1">15</text>
<text x="166.7" y="28.3">1</text>
<text x="166.7" y="29.9">9</text>
<text x="182.2" y="25.1">14</text>
<text x="188.7" y="25.1">2</text>
<text x="12.6" y="32.8">5V</text>
<text x="44.1" y="34.4">5V</text>
<text x="76.9" y="31.4">2</text>
<text x="76.9" y="33">3</text>
<text x="76.9" y="34.6">4</text>
<text x="101.9" y="31.4">39</text>
<text x="101.9" y="33">38</text>
<text x="101.9" y="34.6">37</text>
<text x="130.6" y="32" transform="rotate(-90 130.6 32)">2</text>
<text x="133.8" y="32" transform="rotate(-90 133.8 32)">15</text>
<text x="42.1" y="40.9">2</text>
<text x="42.1" y="39.3">3</text>
<text x="76.9" y="36.2">5</text>
<text x="76.9" y="37.8">6</text>
<text x="76.9" y="39.3">7</text>
<text x="76.9" y="40.9">8</text>
<text x="101.9" y="36.2">36</text>
<text x="101.9" y="37.8">35</text>
<text x="101.9" y="39.3">34</text>
<text x="101.9" y="40.9">33</text>
<text x="125.7" y="39.3">4</text>
<text x="125.7" y="40.9">6</text>
<text x="138.2" y="37.8">3</text>
<text x="170" y="39" transform="rotate(-90 170 39)">4</text>
<text x="173.1" y="39" transform="rotate(-90 173.1 39)">5</text>
<text x="176.4" y="39" transform="rotate(-90 176.4 39)">12</text>
<text x="179.5" y="39" transform="rotate(-90 179.5 39)">13</text>
<text x="12.2" y="44">1</text>
<text x="12.2" y="42.5">2</text>
<text x="42.1" y="42.5">1</text>
<text x="76.1" y="47.2">19</text>
<text x="76.1" y="45.6">20</text>
<text x="76.1" y="44">21</text>
<text x="101.9" y="44">22</text>
<text x="101.9" y="45.6">23</text>
<text x="101.9" y="47.2">24</text>
<text x="125.7" y="44">7</text>
<text x="125.7" y="45.6">8</text>
<text x="125.7" y="47.2">9</text>
<text x="76.1" y="53.5">15</text>
<text x="76.1" y="51.9">16</text>
<text x="76.1" y="50.4">17</text>
<text x="76.1" y="48.8">18</text>
<text x="101.9" y="48.8">25</text>
<text x="101.9" y="50.4">26</text>
<text x="101.9" y="51.9">27</text>
<text x="101.9" y="53.5">28</text>
<text x="125" y="48.8">10</text>
<text x="125" y="50.4">11</text>
<text x="125" y="51.9">12</text>
<text x="125" y="53.5">13</text>
<text x="12.6" y="59.6">5V</text>
<text x="76.1" y="58.3">32</text>
<text x="76.1" y="55">14</text>
<text x="101.9" y="55">29</text>
<text x="125" y="55">14</text>
<text x="179.6" y="54.9">5V</text>
<text x="42.6" y="61.1">5V</text>
<text x="129.1" y="62.7" transform="rotate(-90 129.1 62.7)">1</text>
<text x="132.2" y="62.7" transform="rotate(-90 132.2 62.7)">5</text>
<text x="135.4" y="62.7" transform="rotate(-90 135.4 62.7)">16</text>
<text x="177.9" y="61.9" transform="rotate(-90 177.9 61.9)">8</text>
<text x="183.8" y="64.5">7</text>
<text x="12.2" y="70.8">1</text>
<text x="12.2" y="69.3">2</text>
<text x="80.3" y="67.4" transform="rotate(-90 80.3 67.4)">31</text>
<text x="86.5" y="67.4" transform="rotate(-90 86.5 67.4)">12</text>
<text x="92.9" y="67.4" transform="rotate(-90 92.9 67.4)">13</text>
<text x="97.6" y="67.4" transform="rotate(-90 97.6 67.4)">11</text>
<text x="171.4" y="69.3">5</text>
<text x="171.4" y="70.8">6</text>
<text x="183.8" y="70.8">1</text>
<text x="183.8" y="69.3">2</text>
<text x="183.8" y="67.6">3</text>
<text x="177.9" y="78.4" transform="rotate(-90 177.9 78.4)">4</text>
<text x="12.6" y="84.8">5V</text>
<text x="133.9" y="89.5">5V</text>
<text x="12.2" y="94.4">1</text>
<text x="12.2" y="92.9">2</text>
<text x="72.5" y="92.6">12V</text>
<text x="80.1" y="94.4">1</text>
<text x="94.1" y="94.4">3</text>
<text x="99.2" y="92.6">5V</text>
<text x="137" y="95" transform="rotate(-90 137 95)">1</text>
<text x="38.9" y="99.1">3</text>
<text x="38.9" y="97.6">2</text>
<text x="38.9" y="96">1</text>
<text x="86.5" y="100.5" transform="rotate(-90 86.5 100.5)">2</text>
<text x="171.7" y="97.4">5V</text>
<text x="133.8" y="105.2" transform="rotate(-90 133.8 105.2)">2</text>
</g>
<g font-size="1.4" fill="#f00">
<text x="17.4" y="15.3">ADC0</text>
<text x="47.2" y="15.3">PB7</text>
<text x="157.5" y="23.2">PD5</text>
<text x="70.9" y="29.5">PB0</text>
<text x="105.6" y="29.5">ADC0</text>
<text x="157.5" y="24.8">PD6</text>
<text x="157.5" y="29.5">PD7</text>
<text x="70.9" y="31.1">PB1</text>
<text x="70.9" y="34.2">PB3</text>
<text x="105.6" y="31.1">ADC1</text>
<text x="45.7" y="40.6">ADC1</text>
<text x="70.9" y="40.6">PB7</text>
<text x="17.4" y="42.1">PD4</text>
<text x="70.9" y="46.8">PD5</text>
<text x="70.9" y="43.7">PD7</text>
<text x="70.9" y="45.2">PD6</text>
<text x="107.1" y="43.7">PC0</text>
<text x="107.1" y="45.2">PC1</text>
<text x="70.9" y="53.1">TXD</text>
<text x="70.9" y="51.6">PD2</text>
<text x="70.9" y="50">PD3</text>
<text x="70.9" y="48.4">PD4</text>
<text x="70.9" y="54.7">RXD</text>
<text x="44.1" y="65.7">PB0</text>
<text x="17.4" y="68.8">PD3</text>
<text x="44.1" y="67.3">PB1</text>
<text x="157.5" y="68.8">PB2</text>
<text x="157.5" y="70.4">PB3</text>
<text x="141.7" y="89.5">PC0</text>
<text x="15.7" y="92.5">PD2</text>
<text x="173.2" y="103.5">TXD</text>
<text x="173.2" y="105.1">RXD</text>
<text x="118.1" y="111.4">PC1</text>
</g>
<g font-size="1.4" fill="#004080">
<text x="169.3" y="21.2">IN1</text>
<text x="169.3" y="22.8">IN2</text>
<text x="172.4" y="21.6" transform="rotate(-90 172.4 21.6)">VS</text>
<text x="175.5" y="22.5" transform="rotate(-90 175.5 22.5)">VSS</text>
<text x="176.8" y="21.2">OUT1</text>
<text x="176.8" y="22.8">OUT2</text>
<text x="79.5" y="27.5">RESET</text>
<text x="88.9" y="28.1" transform="rotate(-90 88.9 28.1)">AVCC</text>
<text x="93.6" y="27.2" transform="rotate(-90 93.6 27.2)">VCC</text>
<text x="169.3" y="24.3">IN3</text>
<text x="169.3" y="25.9">IN4</text>
<text x="169.3" y="29">EN1</text>
<text x="176.8" y="24.3">OUT3</text>
<text x="176.8" y="25.9">OUT4</text>
<text x="79.5" y="30.6">PB0</text>
<text x="79.5" y="32.2">PB1</text>
<text x="79.5" y="33.8">(AIN0)PB2</text>
<text x="79.5" y="35.4">(AIN1)PB3</text>
<text x="93" y="30.6">(ADC0)PA0</text>
<text x="93" y="32.2">(ADC1)PA1</text>
<text x="93" y="33.8">(ADC2)PA2</text>
<text x="93" y="35.4">(ADC3)PA3</text>
<text x="169.3" y="30.6">EN2</text>
<text x="170.8" y="35.5" transform="rotate(-90 170.8 35.5)">GND</text>
<text x="173.9" y="35.5" transform="rotate(-90 173.9 35.5)">GND</text>
<text x="177.1" y="35.5" transform="rotate(-90 177.1 35.5)">GND</text>
<text x="180.3" y="35.5" transform="rotate(-90 180.3 35.5)">GND</text>
<text x="79.5" y="36.9">PB4</text>
<text x="79.5" y="38.5">PB5</text>
<text x="79.5" y="40">PB6</text>
<text x="79.5" y="41.7">(SCK)PB7</text>
<text x="93" y="36.9">(ADC4)PA4</text>
<text x="93" y="38.5">(ADC5)PA5</text>
<text x="93" y="40">(ADC6)PA6</text>
<text x="93" y="41.7">(ADC7)PA7</text>
<text x="79.5" y="47.9">(OC1A)PD5</text>
<text x="79.5" y="46.4">(ICP1)PD6</text>
<text x="79.5" y="44.8">(OC2)PD7</text>
<text x="93.8" y="46.4">(SDA)PC1</text>
<text x="93.9" y="47.9">(TCK)PC2</text>
<text x="94" y="44.8">(SCL)PC0</text>
<text x="79.5" y="52.7">(INT0)PD2</text>
<text x="79.5" y="51.1">(INT1)PD3</text>
<text x="79.5" y="49.5">(OC1B)PD4</text>
<text x="97.5" y="49.5">PC3</text>
<text x="97.5" y="51.1">PC4</text>
<text x="97.5" y="52.7">PC5</text>
<text x="79.5" y="59">AREF</text>
<text x="79.5" y="55.8">(RXD)PD0</text>
<text x="79.5" y="54.3">(TXD)PD1</text>
<text x="97.5" y="54.3">PC6</text>
<text x="97.5" y="55.8">PC7</text>
<text x="39.5" y="65.3">4</text>
<text x="81" y="63.8" transform="rotate(-90 81 63.8)">AGND</text>
<text x="87.3" y="63.8" transform="rotate(-90 87.3 63.8)">XTAL2</text>
<text x="93.6" y="63.8" transform="rotate(-90 93.6 63.8)">XTAL1</text>
<text x="98.4" y="63.8" transform="rotate(-90 98.4 63.8)">GND</text>
<text x="179.7" y="65.3">WP</text>
<text x="39.5" y="70">1</text>
<text x="39.5" y="68.4">2</text>
<text x="39.5" y="66.9">3</text>
<text x="174" y="70">SDA</text>
<text x="174" y="71.5">SCL</text>
<text x="178.6" y="66.5" transform="rotate(-90 178.6 66.5)">VCC</text>
<text x="180.3" y="71.5">A0</text>
<text x="180.3" y="70">A1</text>
<text x="180.3" y="68.4">A2</text>
<text x="178.6" y="74.8" transform="rotate(-90 178.6 74.8)">GND</text>
<text x="82.7" y="95.2">VIN</text>
<text x="88.5" y="95.2">VOUT</text>
<text x="87.3" y="96.9" transform="rotate(-90 87.3 96.9)">GND</text>
<text x="180.3" y="103">1</text>
<text x="180.3" y="104.6">2</text>
<text x="180.3" y="106.3">3</text>
<text x="180.3" y="107.8">4</text>
</g>
<g font-size="1.1">
<text x="21.8" y="1.3">5</text>
<text x="62.1" y="1.3">4</text>
<text x="102.4" y="1.3">3</text>
<text x="142.7" y="1.3">2</text>
<text x="183" y="1.3">1</text>
<text x=".4" y="17.9">D</text>
<text x="203.6" y="17.9">D</text>
<text x=".4" y="48.6">C</text>
<text x="203.6" y="48.6">C</text>
<text x=".4" y="79.3">B</text>
<text x="203.6" y="79.3">B</text>
<text x=".4" y="110.1">A</text>
<text x="203.6" y="110.1">A</text>
<text x="21.8" y="125.7">5</text>
<text x="62.1" y="125.7">4</text>
<text x="102.4" y="125.7">3</text>
<text x="142.7" y="125.7">2</text>
<text x="183" y="125.7">1</text>
</g>
</svg>
